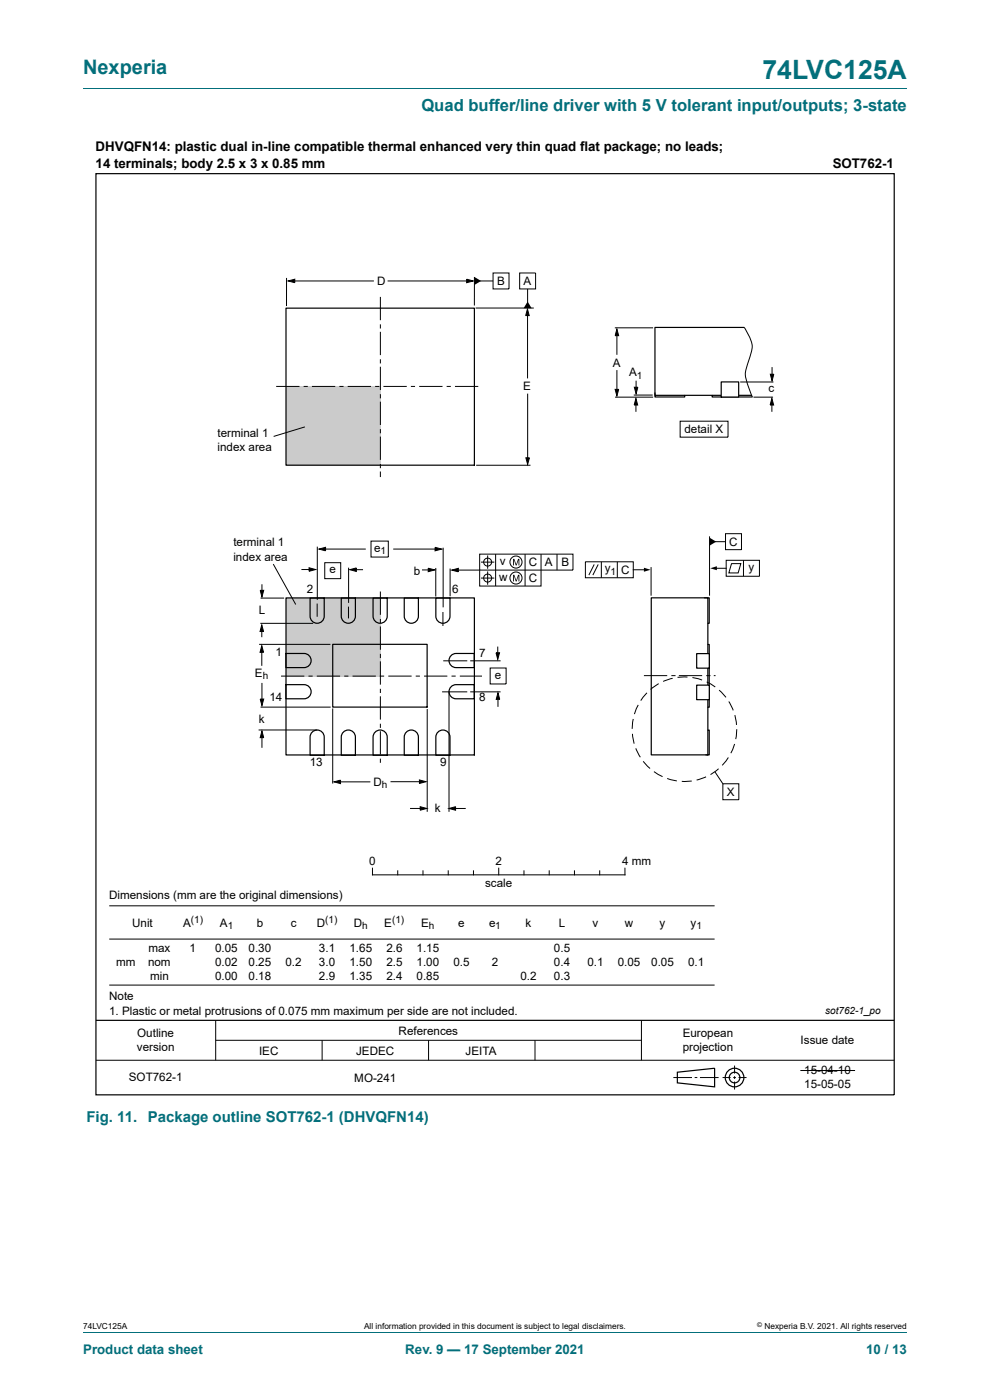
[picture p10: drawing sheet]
<svg xmlns="http://www.w3.org/2000/svg" width="210mm" height="297mm" viewBox="0 0 210 297" stroke-linecap="round" stroke-linejoin="round" font-family="sans-serif">
<path d="M17.6 18.8h174.8" fill="none" stroke="#036f7b" stroke-width=".21"/>
<g fill="none" stroke="#000" stroke-width=".21">
<path d="M23.2 199.2h128.4M23.2 192.2h128.4M79 184.2v1.4h53.6v-1.4M84.4 184.7v.9M89.7 184.7v.9M95.1 184.7v.9M100.4 184.7v.9M105.8 184.2v1.4M111.1 184.7v.9M116.5 184.7v.9M121.9 184.7v.9M127.2 184.7v.9"/>
<path d="M23.2 209h128.4M45.8 216.5v8.4M136.1 216.5v8.4M20.4 224.9h169.3M45.8 220.7h90.3M68.3 220.7v4.2M90.9 220.7v4.2M113.5 220.7v4.2M142.8 228.6h4M147.4 228.6h.5M148.5 228.6h3.9M153.3 228.6h1.7"/>
<path d="M155.5 228.6h.6M155.8 226.1v1.6M155.8 228.3v.6M155.8 229.4v1.7M156.7 228.6h1.7M169.8 227.1h11.6"/>
</g>
<g fill="none" stroke="#000" stroke-width=".25">
<path d="M20.4 36.8h169.3v195.5h-169.3zM20.4 216.5h169.3M143.7 227.5l7.9-.9v4l-7.9-.9z"/>
<circle cx="155.8" cy="228.6" r="1.13"/>
<circle cx="155.8" cy="228.6" r="1.98"/>
</g>
<path d="M60.6 126.9h20.1v16.6h-20.1z" fill="#cbcbcb"/>
<g fill="none" stroke="#000" stroke-width=".21">
<path d="M60.8 59v5.9M61.1 59.6l1.4-.4v.8zM62.1 59.6h17.2M82.2 59.6h17.2M99 59.2l1.4 .4-1.4 .4zM100.6 58.8v6M100.9 65.3h12.3M111.9 65.6l.4 1.3h-.8zM111.9 66.5v13.8M130.4 69.5h8.1M130.9 69.8l.3 1.4h-.7zM130.9 70.7v4.6"/>
<path d="M130.9 78.5v4.6M157.9 69.5l.7 1.1a5 5 0 0 1 .5 5l-.5 1.7a5.1 5.1 0 0 0 .1 4.5l.9 2.4M163.4 79.4h.7l-.3 1.4zM163.8 77.9v2M101 98.7h11.5M111.6 97.1h.7l-.4 1.4zM111.9 83.5v13.9M130.5 84.3h8M130.5 82.6h.7l-.3 1.4zM134.4 83.8h4M134.6 82.2h.7l-.4 1.3zM134.9 84.5l.4 1.4h-.8z"/>
<path d="M134.9 85.4v2M134.9 80.8v1.8M157 81h7.1M159.8 84.3h4.2M163.7 84.5l.4 1.4h-.7zM163.7 85.4v2M58 119.7l4.7 8.5M67.3 116v11.3M67.7 116.5l1.4-.4v.8zM68.5 116.5h9.1M83.4 116.5h9.1M92.3 116.1l1.4 .4-1.4 .4z"/>
<path d="M94 116.2v12.6M55 136.7h15.1M55.2 125.2h.7l-.3 1.4zM55.2 132.2h11.2M55.3 126.9h5M55.5 132.6l.4 1.4h-.7zM55.5 137l.4 1.4h-.7zM55.5 133.2v2M55.5 137.7v3.5M55.6 124v1.9M63.9 120.8h2.4M65.6 120.4l1.3 .4-1.3 .4z"/>
<path d="M67.3 128v2.8M73.9 120.4v7.5M74.2 120.9l1.4-.4v.7zM74.9 120.9h2.1M80.7 125.5v4.9M80.7 131.3v.9M80.7 132.9v4.9M80.7 138.7v.9M89.5 120.9h1.9M90.8 120.5l1.4 .4-1.4 .4zM92.4 120.5v6M94 129.8v3"/>
<path d="M95.5 120.6v5.9M95.8 120.9l1.4-.3v.7zM96.3 120.9h5.4M105.2 138.5h.8l-.4 1.4zM105.6 137.2v2.2M54.9 154.9h12.4M55.2 148.3h.7l-.3 1.4zM55.3 150h14.8M55.6 155.1l.3 1.4h-.7zM55.6 144.9v4.1M55.6 155.8v2.8M59.6 143.4h5"/>
<path d="M65.4 143.4h.9M67.2 143.4h4.9M70.6 150.3v15.9M73 143.4h.9M74.8 143.4h4.9M80.6 143.4h.1M80.6 143.4h.9M80.7 140.3v4.9M80.7 146.1v.9M80.7 147.7v5M80.7 153.5v.9M80.7 155.1v5"/>
<path d="M82.4 143.4h4.9M88.2 143.4h.9M90 143.4h4.9M90.6 150.4v21.8M93.8 146.8h5.3M94 140.2h5.1M95.2 146.7v25.5M95.8 143.4h.9M97.5 143.4h4.7M99.7 140.2h6.5M99.7 146.8h6.5M105.6 147l.4 1.4h-.7z"/>
<path d="M105.6 147.8v2.2M134.2 155.7l.3 2.1M134.3 152.5l-.2 2.1M134.9 158.8l.9 1.8M135.4 149.5l-.8 2M136.6 143.3h4.9M137.2 147l-1.3 1.6M139.7 145l-1.7 1.3M142.4 143.3h.9M142.7 143.9l-2 .7M144 143.3h4.9M145.8 143.6l-2.1 .1"/>
<path d="M146.9 143.7l2 .6M149.8 143.3h.9M149.9 144.7l1.8 1M151.4 143.3h.4M152.5 146.4l1.5 1.5M154.6 148.8l.9 1.9M155.8 157.8l-.8 2M155.9 151.7l.3 2.1M156.3 154.7l-.2 2.1M70.8 165.9l1.4-.4v.7zM71.5 165.9h7.1M80.7 160.9v.9"/>
<path d="M82.8 165.8h6.9M87 171.5h2.9M89 165.5l1.4 .3-1.4 .4zM89.1 171.1l1.4 .4-1.4 .4zM95.2 171.5l1.4-.4v.8zM95.9 171.5h2.9M136.4 161.5l1.5 1.5M138.7 163.7l1.8 1.1M141.5 165.2l2.1 .5M146.7 165.7l-2.1 .1M149.8 164.8l-2 .7M152.4 163.1l-1.7 1.2"/>
<path d="M154.5 160.7l-1.3 1.7"/>
</g>
<g fill="#000">
<path d="M61.1 59.6l1.4-.4v.8zM99 59.2l1.4 .4-1.4 .4zM111.9 65.6l.4 1.3h-.8zM130.9 69.8l.3 1.4h-.7zM163.4 79.4h.7l-.3 1.4zM111.6 97.1h.7l-.4 1.4zM130.5 82.6h.7l-.3 1.4zM134.9 84.5l.4 1.4h-.8zM134.6 82.2h.7l-.4 1.3zM163.7 84.5l.4 1.4h-.7zM67.7 116.5l1.4-.4v.8zM92.3 116.1l1.4 .4-1.4 .4z"/>
<path d="M55.2 125.2h.7l-.3 1.4zM55.5 132.6l.4 1.4h-.7zM55.5 137l.4 1.4h-.7zM65.6 120.4l1.3 .4-1.3 .4zM74.2 120.9l1.4-.4v.7zM90.8 120.5l1.4 .4-1.4 .4zM95.8 120.9l1.4-.3v.7zM105.2 138.5h.8l-.4 1.4zM55.2 148.3h.7l-.3 1.4zM55.6 155.1l.3 1.4h-.7zM105.6 147l.4 1.4h-.7zM70.8 165.9l1.4-.4v.7z"/>
<path d="M89 165.5l1.4 .3-1.4 .4zM89.1 171.1l1.4 .4-1.4 .4zM95.2 171.5l1.4-.4v.8z"/>
</g>
<path d="M60.7 126.8h39.9v33.4h-39.9z" fill="none" stroke="#000" stroke-width=".25"/>
<path d="M60.7 81.9h20v16.8h-20z" fill="#cbcbcb"/>
<g fill="none" stroke="#000" stroke-width=".25">
<path d="M60.7 65.4h39.9v33.3h-39.9zM60.6 138.6h3.9a1.5 1.5 0 0 1 1.5 1.5 1.5 1.5 0 0 1-1.5 1.5h-3.9zM65.8 126.9h3v3.8a1.5 1.5 0 0 1-1.5 1.5 1.5 1.5 0 0 1-1.5-1.5zM70.6 136.7h20v13.3h-20zM72.4 126.9h3v3.8a1.5 1.5 0 0 1-1.5 1.5 1.5 1.5 0 0 1-1.5-1.5zM79.1 126.9h3v3.8a1.5 1.5 0 0 1-1.5 1.5 1.5 1.5 0 0 1-1.5-1.5zM85.7 126.9h3.1v3.8a1.5 1.5 0 0 1-1.6 1.5 1.5 1.5 0 0 1-1.5-1.5zM92.5 126.9h3v3.8a1.5 1.5 0 0 1-1.5 1.5 1.5 1.5 0 0 1-1.5-1.5zM95.5 139.2l.8-.5 .4-.1h3.9v3h-3.9a1.5 1.5 0 0 1-1.3-.8 1.5 1.5 0 0 1 .1-1.6zM138.1 126.8h12.1v33.3h-12.1zM149.4 126.8h1v5.4h-.2M150.2 136.7h.2v13.3h-.2"/>
<path d="M60.6 145.2h3.9a1.5 1.5 0 0 1 1.5 1.5 1.5 1.5 0 0 1-1.5 1.5h-3.9zM66.4 155.2a1.5 1.5 0 0 1 1.6-.2 1.5 1.5 0 0 1 .8 1.4v3.8h-3v-3.8l.1-.5zM73 155.2a1.5 1.5 0 0 1 1.6-.2 1.5 1.5 0 0 1 .8 1.4v3.8h-3v-3.8l.1-.5zM79.4 155.5a1.5 1.5 0 0 1 1.7-.6 1.5 1.5 0 0 1 1 1.5v3.8h-3v-3.8zM86 155.5a1.5 1.5 0 0 1 1.7-.6 1.5 1.5 0 0 1 1.1 1.5v3.8h-3.1v-3.8zM92.7 155.5a1.5 1.5 0 0 1 1.7-.6 1.5 1.5 0 0 1 1.1 1.5v3.8h-3v-3.8zM95.5 145.9l.8-.6 .4-.1h3.9v3h-3.9a1.5 1.5 0 0 1-1.3-.8 1.5 1.5 0 0 1 .1-1.5zM150.2 154.9h.2v5.2h-.7"/>
</g>
<path d="M147.8 138.7h2.7v3h-2.7z" fill="#fefefe"/>
<path d="M147.8 138.7h2.7v3h-2.7z" fill="none" stroke="#000" stroke-width=".25"/>
<path d="M147.8 145.3h2.7v3.1h-2.7z" fill="#fefefe"/>
<path d="M157.8 69.5h-18.9v14.4h20.5M138.9 83.3v.9h6.3v-.3M151.1 83.9v.3h8.5M147.8 145.3h2.7v3.1h-2.7z" fill="none" stroke="#000" stroke-width=".25"/>
<path d="M153 81h3.7v3.2h-3.7z" fill="#fefefe"/>
<path d="M153 81h3.7v3.2h-3.7z" fill="none" stroke="#000" stroke-width=".25"/>
<g fill="none" stroke="#000" stroke-width=".21">
<path d="M101.8 59.6h2.8M104.6 57.9h3.4v3.4h-3.4zM110.2 57.9h3.4v3.4h-3.4zM80.7 63v4.9M80.7 68.8v.9M80.7 70.4v4.9M80.7 76.2v.9M80.7 77.8v4.9M111.9 61.3v3M58.6 82h4.9M64.4 82h.9M64.7 90.6l-6.7 2"/>
<path d="M66.2 82h4.9M72 82h.9M73.8 82h4.9M79.6 82h.9M80.7 83.6v.9M80.7 85.2v5M80.7 91v.9M80.7 92.6v5M80.7 98.4v.9M81.3 82h5M87.2 82h.8M88.9 82h5"/>
<path d="M94.7 82h.9M96.5 82h4.9M144.3 89.4h10.1v3.3h-10.1zM68.9 119.4h3.4v3.4h-3.4zM78.7 114.8h3.7v3.4h-3.7zM80.7 100v1.2M101.7 117.6h19.8v3.3h-19.8zM102 119.2h2.9M103.4 117.8v2.9M105.1 117.6v6.7M111.4 117.6v6.7M114.8 117.6v6.7h-13.1v-3.4"/>
<path d="M118.2 117.6v3.3M124.2 119.2h10.1v3.4h-10.1zM126 119.7l-1.1 2.3M126.9 119.7l-1.1 2.3M127.6 119.2v3.4M130.9 119.2v3.4M150.5 113.8v12.6M151.6 114.9h2.3M153.9 113.2h3.4v3.4h-3.4zM154 118.9h7.1v3.4h-7.1zM155.2 119.6h1.9l-.5 1.9h-2zM157.7 118.9v3.4"/>
<path d="M73.9 128.7v2.5M102 122.6h2.9M103.4 121.2v2.8M134.3 120.9h2.6M138.1 120.3v6.1M151.8 120.6h2.2M104 141.7h3.4v3.4h-3.4zM151.6 163.7l1.7 2.6M153.3 166.3h3.4v3.4h-3.4z"/>
<circle cx="103.4" cy="119.2" r=".85"/>
<circle cx="109.5" cy="119.2" r="1.28"/>
<circle cx="103.4" cy="122.6" r=".85"/>
<circle cx="109.5" cy="122.6" r="1.28"/>
</g>
<path d="M100.6 58.8l1.4 .8-1.4 .9zM111.9 64l.9 1.4h-1.7zM108.8 118.6h.3l.4 1.1 .4-1.1h.3v1.4h-.2v-1.2l-.4 1.2h-.2l-.4-1.2v1.2h-.2zM150.5 114.1l1.4 .8-1.4 .9zM108.8 122h.3l.4 1.1 .4-1.1h.3v1.3h-.2v-1.1l-.4 1.1h-.2l-.4-1.1v1.1h-.2zM136.6 120.4l1.4 .5-1.4 .4zM150.7 120.6l1.4-.5v.9z" fill="#000"/>
<path d="M17.6 282.6h174.8" fill="none" stroke="#036f7b" stroke-width=".21"/>
<text font-size="5.6" fill="#036f7b" x="161.7" y="16.8">74LVC125A</text>
<text font-size="4.2" fill="#036f7b" x="17.6" y="15.6">Nexperia</text>
<text font-size="3.5" fill="#036f7b" x="89.4" y="23.7">Quad buffer/line driver with 5 V tolerant input/outputs; 3-state</text>
<g font-size="3.2" fill="#036f7b">
<text x="18.3" y="238">Fig. 11.</text>
<text x="31.3" y="238">Package outline SOT762-1 (DHVQFN14)</text>
</g>
<g font-size="2.8">
<text x="20.3" y="32.1">DHVQFN14: plastic dual in-line compatible thermal enhanced very thin quad flat package; no leads;</text>
<text x="20.3" y="35.5">14 terminals; body 2.5 x 3 x 0.85 mm</text>
<text x="176.6" y="35.6">SOT762-1</text>
</g>
<g font-size="2.8" fill="#036f7b">
<text x="17.6" y="287.2">Product data sheet</text>
<text x="86" y="287.2">Rev. 9 — 17 September 2021</text>
<text x="183.7" y="287.2">10 / 13</text>
</g>
<g font-size="2.5">
<text x="80" y="60.5">D</text>
<text x="105.4" y="60.4">B</text>
<text x="111" y="60.4">A</text>
<text x="130" y="77.8">A</text>
<text x="111" y="82.7">E</text>
<text x="133.4" y="79.8">A</text>
<text x="163" y="83.2">c</text>
<text x="46.1" y="92.7">terminal 1</text>
<text x="46.1" y="95.7">index area</text>
<text x="145.2" y="91.9">detail X</text>
<text x="49.5" y="115.9">terminal 1</text>
<text x="49.5" y="118.9">index area</text>
<text x="79.3" y="117">e</text>
<text x="106" y="119.9">v</text>
<text x="154.7" y="115.7">C</text>
<text x="65.1" y="125.9">2</text>
<text x="69.9" y="121.6">e</text>
<text x="87.8" y="121.9">b</text>
<text x="95.9" y="125.9">6</text>
<text x="105.9" y="123.3">w</text>
<text x="112.2" y="120.1">C</text>
<text x="112.2" y="123.4">C</text>
<text x="115.6" y="120.1">A</text>
<text x="119.1" y="120.1">B</text>
<text x="128.3" y="121.4">y</text>
<text x="131.7" y="121.7">C</text>
<text x="158.8" y="121.1">y</text>
<text x="54.9" y="130.2">L</text>
<text x="54.1" y="143.6">E</text>
<text x="58.5" y="139.2">1</text>
<text x="101.6" y="139.4">7</text>
<text x="104.9" y="144">e</text>
<text x="57.2" y="148.8">14</text>
<text x="101.6" y="148.8">8</text>
<text x="54.9" y="153.4">k</text>
<text x="65.8" y="162.5">13</text>
<text x="79.2" y="166.7">D</text>
<text x="93.4" y="162.5">9</text>
<text x="92.2" y="172.2">k</text>
<text x="154.1" y="168.8">X</text>
<text x="78.3" y="183.6">0</text>
<text x="105.1" y="183.6">2</text>
<text x="132" y="183.6">4 mm</text>
<text x="23.1" y="190.7">Dimensions (mm are the original dimensions)</text>
<text x="102.9" y="188.2">scale</text>
<text x="28" y="196.6">Unit</text>
<text x="38.8" y="196.6">A</text>
<text x="46.6" y="196.6">A</text>
<text x="54.5" y="196.6">b</text>
<text x="61.7" y="196.6">c</text>
<text x="67.2" y="196.6">D</text>
<text x="75" y="196.6">D</text>
<text x="81.5" y="196.6">E</text>
<text x="89.3" y="196.6">E</text>
<text x="97.2" y="196.6">e</text>
<text x="103.7" y="196.6">e</text>
<text x="111.5" y="196.6">k</text>
<text x="118.5" y="196.6">L</text>
<text x="125.7" y="196.6">v</text>
<text x="132.6" y="196.6">w</text>
<text x="139.9" y="196.6">y</text>
<text x="146.5" y="196.6">y</text>
<text x="31.5" y="202">max</text>
<text x="40.2" y="202">1</text>
<text x="45.6" y="202">0.05</text>
<text x="52.7" y="202">0.30</text>
<text x="67.7" y="202">3.1</text>
<text x="74.1" y="202">1.65</text>
<text x="81.9" y="202">2.6</text>
<text x="88.4" y="202">1.15</text>
<text x="117.5" y="202">0.5</text>
<text x="24.7" y="205">mm</text>
<text x="31.4" y="204.9">nom</text>
<text x="31.8" y="207.9">min</text>
<text x="45.6" y="205">0.02</text>
<text x="45.6" y="207.8">0.00</text>
<text x="52.7" y="205">0.25</text>
<text x="52.7" y="207.8">0.18</text>
<text x="60.6" y="205">0.2</text>
<text x="67.7" y="205">3.0</text>
<text x="67.7" y="207.8">2.9</text>
<text x="74.1" y="205">1.50</text>
<text x="74.1" y="207.8">1.35</text>
<text x="81.9" y="205">2.5</text>
<text x="81.9" y="207.8">2.4</text>
<text x="88.4" y="205">1.00</text>
<text x="88.4" y="207.8">0.85</text>
<text x="96.2" y="205">0.5</text>
<text x="104.3" y="205">2</text>
<text x="110.4" y="207.8">0.2</text>
<text x="117.5" y="205">0.4</text>
<text x="117.5" y="207.8">0.3</text>
<text x="124.6" y="205">0.1</text>
<text x="131" y="205">0.05</text>
<text x="138.1" y="205">0.05</text>
<text x="146" y="205">0.1</text>
<text x="23.1" y="212.1">Note</text>
<text x="23.1" y="215.2">1. Plastic or metal protrusions of 0.075 mm maximum per side are not included.</text>
<text x="29.1" y="220.1">Outline</text>
<text x="84.6" y="219.6">References</text>
<text x="144.8" y="220.1">European</text>
<text x="169.8" y="221.5">Issue date</text>
<text x="29.1" y="223.1">version</text>
<text x="55" y="223.8">IEC</text>
<text x="75.5" y="223.8">JEDEC</text>
<text x="98.8" y="223.8">JEITA</text>
<text x="144.8" y="223.1">projection</text>
<text x="170.6" y="227.9">15-04-10</text>
<text x="27.3" y="229.4">SOT762-1</text>
<text x="75.2" y="229.6">MO-241</text>
<text x="170.6" y="230.8">15-05-05</text>
</g>
<g font-size="2.1">
<text x="135.1" y="80.3">1</text>
<text x="80.7" y="117.5">1</text>
<text x="129.5" y="121.9">1</text>
<text x="55.7" y="144">h</text>
<text x="81" y="167.2">h</text>
<text x="40.5" y="195.9">(1)</text>
<text x="48.3" y="197.1">1</text>
<text x="69" y="195.9">(1)</text>
<text x="76.8" y="197.1">h</text>
<text x="83.2" y="195.9">(1)</text>
<text x="91" y="197.1">h</text>
<text x="105.1" y="197.1">1</text>
<text x="147.7" y="197.1">1</text>
<text x="175" y="215.2">sot762-1_po</text>
</g>
<g font-size="1.8">
<text x="17.6" y="282">74LVC125A</text>
<text x="77.2" y="282">All information provided in this document is subject to legal disclaimers.</text>
<text x="162.2" y="282">Nexperia B.V. 2021. All rights reserved</text>
</g>
<text font-size="1.4" x="160.6" y="281.6">©</text>
</svg>
